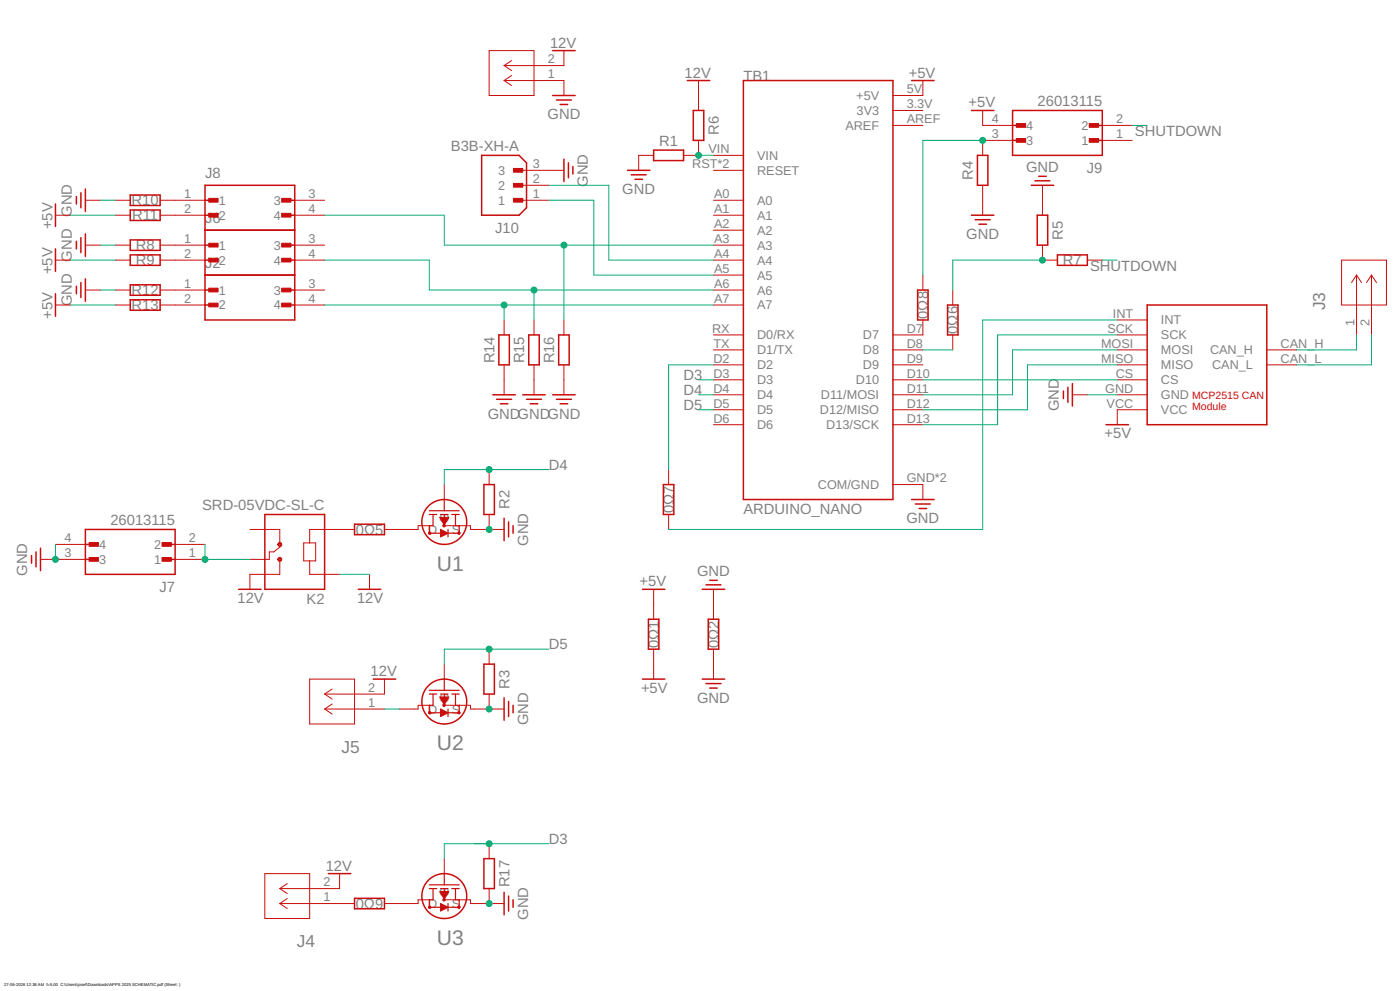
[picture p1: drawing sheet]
<svg xmlns="http://www.w3.org/2000/svg" width="1189mm" height="841mm" viewBox="0 0 1189 841" stroke-linecap="round" stroke-linejoin="round" font-family="sans-serif">
<g fill="none" stroke="#c90d0c" stroke-width=".85">
<path d="M415 43h38v38h-38zM428 56l6 4M434 51l-6 5M479 43v13h-51M428 68h51v13M428 68l6 5M434 64l-6 4M593 68v26M784 68v13h-26M758 94h26M834 94v12h26M593 119v13h-13"/>
<path d="M758 106h26M860 119h-26v13M936 106h25M936 119h25M555 132h-13v13M606 132h25M441 145h38M441 157h25M606 145h25M834 157v26M885 157v26M72 170h13"/>
<path d="M98 170h13M136 170h38M250 170h26M441 170h25M606 170h25M47 183h13M98 183h13M136 183h38M250 183h26M606 183h25M606 195h25M72 208h13"/>
<path d="M98 208h13M136 208h38M250 208h26M606 208h25M885 208v13h13M47 221h13M98 221h13M136 221h38M250 221h26M606 221h25M606 233h25M784 233v13"/>
<path d="M923 221h13M1139 221h38v38h-38zM1152 233v51M1152 233l-4 7M1152 233l4 7M1165 233v51M1165 233l-5 7M1165 233l4 7M47 259h13M72 246h13M98 259h13M98 246h13"/>
<path d="M136 259h38M136 246h38M250 259h26M250 246h26M606 259h25M606 246h25M809 246v13M428 272v12M453 272v12M479 272v12M784 272v12h-26M949 272h25"/>
<path d="M606 284h25M606 297h25M758 297h26M809 284v13M949 284h25M949 297h25M1076 297h25M428 310v25M453 310v25M479 310v25M606 310h25M758 310h26"/>
<path d="M949 310h25M1076 310h25M606 335h25M606 322h25M758 335h26M758 322h26M911 335h12M949 335h25M949 322h25M606 348h25M758 348h26M974 348h-25v12"/>
<path d="M606 360h25M758 360h26M415 399v12M568 399v12M377 411v13M758 411h26v13M415 437v12M568 437v12M212 449h26v13M301 449h-38v12M365 446h-10v3h-29M377 444v2h10"/>
<path d="M390 446h9v3h29M34 475h38M47 462h25M149 475h25M149 462h25M238 475v12h-26v13M239 463l-6 5h-4v7h-17M258 461h10v15h-10zM263 476v11h25M314 487v13M555 500v26M606 500v26"/>
<path d="M415 551v13M555 551v25M606 551v25M263 576h38v38h-38zM326 576v13h-50M377 564v12M276 589l6 4M282 597l-6 5M282 585l-6 4M365 599h-10v3h-16M377 597v2h10M390 599h9v3h29"/>
<path d="M415 589v13M276 602h50M276 602l6 4M415 716v13M377 729v12M225 741h38v39h-38zM238 754l6 4M244 750l-6 4M288 741v13h-50M415 754v13M238 767h63M238 767l6 4"/>
<path d="M244 763l-6 4M365 764h-10v3h-29M377 762v2h10M390 764h9v3h29"/>
</g>
<g fill="none" stroke="#c90d0c" stroke-width="1.3">
<path d="M469 43h19M584 68h19M631 68h127v356h-127zM774 68h19M469 81h19M473 85h12M476 89h6M589 94h9v25h-9zM825 94h19M860 94h76v38h-76zM860 119h9M860 106h9"/>
<path d="M927 119h9M927 106h9M409 132h32l6 6v38l-6 7h-32zM479 135v19M483 138v13M555 127h25v9h-25zM830 132h9v25h-9zM174 157h76v115h-76zM486 141v7M533 145h19M536 148h13M539 152h7"/>
<path d="M876 157h19M879 153h13M882 150h6M47 173v19M65 167v6M69 164v12M72 160v19M111 166h25v8h-25zM111 178h25v9h-25zM174 170h10M241 170h9M72 199v19"/>
<path d="M174 183h10M174 195h76M241 183h9M825 183h19M828 186h13M831 190h7M881 183h9v25h-9zM47 211v19M65 205v6M69 202v12M111 216h25v9h-25zM111 204h25v8h-25z"/>
<path d="M174 208h10M241 208h9M898 216h25v9h-25zM69 240v12M72 237v19M174 233h76M174 221h10M241 221h9M47 249v19M65 243v6M111 242h25v9h-25zM111 254h25v9h-25z"/>
<path d="M174 259h10M174 246h10M241 259h9M241 246h9M779 246h9v26h-9zM805 259h9v25h-9zM974 259h102v101h-102zM424 284h9v26h-9zM449 284h9v26h-9zM474 284h9v26h-9zM419 335h19M422 339h12"/>
<path d="M444 335h19M447 339h13M469 335h19M473 339h12M903 332v6M907 329v12M911 326v19M425 343h6M450 343h7M476 343h6M939 360h19M411 411h9v26h-9z"/>
<path d="M563 411h9v26h-9zM225 437h51v63h-51zM428 440v19M774 424h19M777 428h13M780 432h7M72 449h77v38h-77zM301 445h25v9h-25zM432 443v13M436 446v7M27 472v6M31 468v13"/>
<path d="M34 465v19M72 475h10M72 462h10M139 475h10M139 462h10M600 496h12M603 493h6M203 500h19M304 500h19M546 500h19M596 500h19M551 526h9v25h-9z"/>
<path d="M601 526h9v25h-9zM317 576h19M411 564h9v25h-9zM546 576h19M596 576h19M428 592v19M432 595v13M436 599v6M600 580h12M603 584h6M411 729h9v25h-9zM279 741h19"/>
<path d="M428 757v19M301 762h25v9h-25zM432 760v13M436 764v6"/>
<circle cx="377" cy="443" r="19"/>
<circle cx="377" cy="595" r="19"/>
<circle cx="377" cy="760" r="19"/>
</g>
<g fill="none" stroke="#c90d0c" stroke-width="1">
<path d="M365 433h25M365 437h6M368 437v9h-3v7h9M374 437h6M377 424v9M377 437v3M384 437h6M387 437v9h3v7h-10M380 449v7M377 576v10M365 586h25M365 589h6"/>
<path d="M368 589v10h-3v6h9M374 589h6M377 589v4M384 589h6M387 589v10h3v6h-10M380 602v6M365 751h25M365 754h6M368 754v10h-3v6h9M374 754h6M377 741v10M377 754v4"/>
<path d="M384 754h6M387 754v10h3v6h-10M380 767v6"/>
</g>
<g fill="none" stroke="#c90d0c" stroke-width="2.5">
<circle cx="365" cy="453" r=".1"/>
<circle cx="377" cy="446" r=".1"/>
<circle cx="390" cy="452" r=".1"/>
<circle cx="377" cy="599" r=".1"/>
<circle cx="365" cy="605" r=".1"/>
<circle cx="390" cy="605" r=".1"/>
<circle cx="365" cy="770" r=".1"/>
<circle cx="377" cy="764" r=".1"/>
<circle cx="390" cy="770" r=".1"/>
</g>
<g fill="#c90d0c" stroke="#c90d0c" stroke-width=".85">
<path d="M373 439h8l-4 7z" fill-rule="evenodd"/>
<path d="M374 449l7 4-7 3z" fill-rule="evenodd"/>
<path d="M373 591l8 1-4 6z" fill-rule="evenodd"/>
<path d="M374 602l7 3-7 3z" fill-rule="evenodd"/>
<path d="M236 474a1.6 1.6 0 0 1 3 0 1.6 1.6 0 0 1-1 2 1.6 1.6 0 0 1-2-1h1a.9 .9 0 0 1 1-1 .9 .9 0 0 1 0 1 .9 .9 0 0 1-1 0h-1z" fill-rule="evenodd"/>
<path d="M236 461a1.6 1.6 0 0 1 3 0 1.6 1.6 0 0 1-1 3 1.6 1.6 0 0 1-2-2h1a.9 .9 0 0 1 1-1 1 1 0 0 1 0 2 .9 .9 0 0 1-1-1h-1z" fill-rule="evenodd"/>
<path d="M373 757h8l-4 6z" fill-rule="evenodd"/>
<path d="M374 767l7 3-7 3z" fill-rule="evenodd"/>
</g>
<g fill="#c90d0c" stroke="#c90d0c" stroke-width=".85">
<path d="M138 473h7v3h-7z"/>
<path d="M138 460h7v4h-7z"/>
<path d="M76 460h8v4h-8z"/>
<path d="M76 473h8v3h-8z"/>
<path d="M177 245h8v3h-8z"/>
<path d="M177 257h8v3h-8z"/>
<path d="M239 257h8v3h-8z"/>
<path d="M239 245h8v3h-8z"/>
<path d="M177 206h8v4h-8z"/>
<path d="M177 219h8v3h-8z"/>
<path d="M239 219h8v3h-8z"/>
<path d="M239 206h8v4h-8z"/>
<path d="M177 168h8v4h-8z"/>
<path d="M177 181h8v3h-8z"/>
<path d="M239 181h8v3h-8z"/>
<path d="M239 168h8v4h-8z"/>
<path d="M925 118h8v3h-8z"/>
<path d="M925 105h8v3h-8z"/>
<path d="M863 105h8v3h-8z"/>
<path d="M863 118h8v3h-8z"/>
<path d="M436 168h8v4h-8z"/>
<path d="M436 156h8v3h-8z"/>
<path d="M436 143h8v3h-8z"/>
</g>
<g fill="none" stroke="#0dab76" stroke-width=".85">
<path d="M834 119h-50v114M961 106h13M593 132h13M466 157h51v64h89M85 170h13M466 170h38v63h102M60 183h38M276 183h101v25h229M85 208h13M479 208v64M60 221h38M276 221h89v25h241"/>
<path d="M885 221h-76v25M936 221h13M60 259h38M85 246h13M276 259h330M428 259v13M453 246v26M949 272h-115v177h-266M784 297h25M949 297h-89v38h-76M949 284h-102v76h-63M1152 284v13h-51"/>
<path d="M1165 284v26h-64M606 310h-38v89M949 310h-76v38h-89M593 335h13M593 322h13M784 322h165M923 335h26M593 348h13M466 399h-89v12M47 462v13M174 462v13h38M288 487h26"/>
<path d="M466 551h-89v13M326 602h13M466 716h-89v13"/>
</g>
<g fill="#0dab76" stroke="#0dab76" stroke-width=".85">
<circle cx="47" cy="475" r="2.5"/>
<circle cx="415" cy="602" r="2.5"/>
<circle cx="415" cy="767" r="2.5"/>
<circle cx="415" cy="449" r="2.5"/>
<circle cx="593" cy="132" r="2.5"/>
<circle cx="174" cy="475" r="2.5"/>
<circle cx="885" cy="221" r="2.5"/>
<circle cx="428" cy="259" r="2.5"/>
<circle cx="453" cy="246" r="2.5"/>
<circle cx="479" cy="208" r="2.5"/>
<circle cx="834" cy="119" r="2.5"/>
<circle cx="415" cy="716" r="2.5"/>
<circle cx="415" cy="399" r="2.5"/>
<circle cx="415" cy="551" r="2.5"/>
</g>
<g font-size="17.9" fill="#808080">
<text x="371" y="484">U1</text>
<text x="371" y="637">U2</text>
<text x="371" y="802">U3</text>
</g>
<g font-size="14.7" fill="#808080">
<text x="1125" y="263" transform="rotate(-90 1125 263)">J3</text>
<text x="290" y="639">J5</text>
<text x="252" y="804">J4</text>
</g>
<g font-size="12.6" fill="#808080">
<text x="467" y="40">12V</text>
<text x="581" y="66">12V</text>
<text x="772" y="66">+5V</text>
<text x="631" y="68">TB1</text>
<text x="881" y="90">26013115</text>
<text x="822" y="91">+5V</text>
<text x="465" y="101">GND</text>
<text x="610" y="114" transform="rotate(-90 610 114)">R6</text>
<text x="964" y="115">SHUTDOWN</text>
<text x="560" y="124">R1</text>
<text x="383" y="128">B3B-XH-A</text>
<text x="871" y="146">GND</text>
<text x="923" y="147">J9</text>
<text x="174" y="151">J8</text>
<text x="826" y="153" transform="rotate(-90 826 153)">R4</text>
<text x="499" y="158" transform="rotate(-90 499 158)">GND</text>
<text x="528" y="165">GND</text>
<text x="112" y="174">R10</text>
<text x="61" y="184" transform="rotate(-90 61 184)">GND</text>
<text x="112" y="187">R11</text>
<text x="174" y="189">J6</text>
<text x="45" y="195" transform="rotate(-90 45 195)">+5V</text>
<text x="421" y="198">J10</text>
<text x="821" y="203">GND</text>
<text x="902" y="203" transform="rotate(-90 902 203)">R5</text>
<text x="115" y="212">R8</text>
<text x="61" y="222" transform="rotate(-90 61 222)">GND</text>
<text x="115" y="225">R9</text>
<text x="174" y="227">J2</text>
<text x="903" y="225">R7</text>
<text x="45" y="233" transform="rotate(-90 45 233)">+5V</text>
<text x="926" y="230">SHUTDOWN</text>
<text x="112" y="251">R12</text>
<text x="61" y="260" transform="rotate(-90 61 260)">GND</text>
<text x="112" y="263">R13</text>
<text x="45" y="271" transform="rotate(-90 45 271)">+5V</text>
<text x="788" y="271" transform="rotate(-90 788 271)">0Ω8</text>
<text x="814" y="283" transform="rotate(-90 814 283)">0Ω6</text>
<text x="420" y="308" transform="rotate(-90 420 308)">R14</text>
<text x="445" y="308" transform="rotate(-90 445 308)">R15</text>
<text x="471" y="308" transform="rotate(-90 471 308)">R16</text>
<text x="580" y="322">D3</text>
<text x="580" y="335">D4</text>
<text x="580" y="348">D5</text>
<text x="899" y="349" transform="rotate(-90 899 349)">GND</text>
<text x="414" y="355">GNDGNDGND</text>
<text x="938" y="372">+5V</text>
<text x="466" y="399">D4</text>
<text x="433" y="432" transform="rotate(-90 433 432)">R2</text>
<text x="172" y="433">SRD-05VDC-SL-C</text>
<text x="572" y="436" transform="rotate(-90 572 436)">0Ω7</text>
<text x="631" y="437">ARDUINO_NANO</text>
<text x="94" y="446">26013115</text>
<text x="770" y="444">GND</text>
<text x="302" y="454">0Ω5</text>
<text x="448" y="463" transform="rotate(-90 448 463)">GND</text>
<text x="23" y="489" transform="rotate(-90 23 489)">GND</text>
<text x="592" y="489">GND</text>
<text x="543" y="498">+5V</text>
<text x="135" y="503">J7</text>
<text x="202" y="512">12V</text>
<text x="260" y="513">K2</text>
<text x="303" y="512">12V</text>
<text x="466" y="551">D5</text>
<text x="560" y="550" transform="rotate(-90 560 550)">0Ω1</text>
<text x="610" y="550" transform="rotate(-90 610 550)">0Ω2</text>
<text x="315" y="574">12V</text>
<text x="433" y="584" transform="rotate(-90 433 584)">R3</text>
<text x="544" y="588">+5V</text>
<text x="592" y="597">GND</text>
<text x="448" y="616" transform="rotate(-90 448 616)">GND</text>
<text x="466" y="716">D3</text>
<text x="277" y="739">12V</text>
<text x="433" y="753" transform="rotate(-90 433 753)">R17</text>
<text x="302" y="771">0Ω9</text>
<text x="448" y="781" transform="rotate(-90 448 781)">GND</text>
</g>
<g font-size="10.8" fill="#808080">
<text x="465" y="54">2</text>
<text x="465" y="67">1</text>
<text x="770" y="79">5V</text>
<text x="727" y="85">+5V</text>
<text x="770" y="92">3.3V</text>
<text x="727" y="98">3V3</text>
<text x="770" y="105">AREF</text>
<text x="842" y="105">4</text>
<text x="948" y="105">2</text>
<text x="718" y="110">AREF</text>
<text x="872" y="110">4</text>
<text x="918" y="110">2</text>
<text x="842" y="117">3</text>
<text x="948" y="117">1</text>
<text x="872" y="123">3</text>
<text x="918" y="123">1</text>
<text x="602" y="130">VIN</text>
<text x="643" y="136">VIN</text>
<text x="452" y="143">3</text>
<text x="588" y="143">RST*2</text>
<text x="423" y="148">3</text>
<text x="643" y="148">RESET</text>
<text x="452" y="155">2</text>
<text x="423" y="161">2</text>
<text x="156" y="168">1</text>
<text x="186" y="174">1</text>
<text x="233" y="174">3</text>
<text x="262" y="168">3</text>
<text x="423" y="174">1</text>
<text x="452" y="168">1</text>
<text x="606" y="168">A0</text>
<text x="643" y="174">A0</text>
<text x="156" y="181">2</text>
<text x="262" y="181">4</text>
<text x="606" y="181">A1</text>
<text x="186" y="186">2</text>
<text x="233" y="186">4</text>
<text x="643" y="186">A1</text>
<text x="606" y="194">A2</text>
<text x="643" y="199">A2</text>
<text x="156" y="206">1</text>
<text x="262" y="206">3</text>
<text x="606" y="206">A3</text>
<text x="186" y="212">1</text>
<text x="233" y="212">3</text>
<text x="643" y="212">A3</text>
<text x="156" y="219">2</text>
<text x="262" y="219">4</text>
<text x="606" y="219">A4</text>
<text x="186" y="225">2</text>
<text x="233" y="225">4</text>
<text x="643" y="225">A4</text>
<text x="606" y="232">A5</text>
<text x="643" y="237">A5</text>
<text x="156" y="244">1</text>
<text x="262" y="244">3</text>
<text x="606" y="244">A6</text>
<text x="186" y="250">1</text>
<text x="233" y="250">3</text>
<text x="643" y="250">A6</text>
<text x="156" y="257">2</text>
<text x="262" y="257">4</text>
<text x="606" y="257">A7</text>
<text x="186" y="263">2</text>
<text x="233" y="263">4</text>
<text x="643" y="263">A7</text>
<text x="945" y="270">INT</text>
<text x="986" y="275">INT</text>
<text x="1150" y="277" transform="rotate(-90 1150 277)">1</text>
<text x="1163" y="277" transform="rotate(-90 1163 277)">2</text>
<text x="605" y="282">RX</text>
<text x="770" y="282">D7</text>
<text x="940" y="282">SCK</text>
<text x="643" y="288">D0/RX</text>
<text x="733" y="288">D7</text>
<text x="986" y="288">SCK</text>
<text x="606" y="295">TX</text>
<text x="770" y="295">D8</text>
<text x="935" y="295">MOSI</text>
<text x="1087" y="295">CAN_H</text>
<text x="643" y="301">D1/TX</text>
<text x="733" y="301">D8</text>
<text x="986" y="301">MOSI</text>
<text x="1028" y="301">CAN_H</text>
<text x="606" y="308">D2</text>
<text x="770" y="308">D9</text>
<text x="935" y="308">MISO</text>
<text x="1087" y="308">CAN_L</text>
<text x="643" y="313">D2</text>
<text x="733" y="313">D9</text>
<text x="986" y="313">MISO</text>
<text x="1029" y="313">CAN_L</text>
<text x="606" y="321">D3</text>
<text x="770" y="321">D10</text>
<text x="948" y="321">CS</text>
<text x="643" y="326">D3</text>
<text x="727" y="326">D10</text>
<text x="986" y="326">CS</text>
<text x="606" y="333">D4</text>
<text x="770" y="333">D11</text>
<text x="939" y="333">GND</text>
<text x="643" y="339">D4</text>
<text x="697" y="339">D11/MOSI</text>
<text x="986" y="339">GND</text>
<text x="606" y="346">D5</text>
<text x="770" y="346">D12</text>
<text x="940" y="346">VCC</text>
<text x="643" y="352">D5</text>
<text x="696" y="352">D12/MISO</text>
<text x="986" y="352">VCC</text>
<text x="606" y="359">D6</text>
<text x="770" y="359">D13</text>
<text x="643" y="364">D6</text>
<text x="702" y="364">D13/SCK</text>
<text x="770" y="409">GND*2</text>
<text x="694" y="415">COM/GND</text>
<text x="381" y="444" transform="rotate(-90 381 444)">G</text>
<text x="364" y="453">D</text>
<text x="384" y="453">S</text>
<text x="55" y="460">4</text>
<text x="160" y="460">2</text>
<text x="84" y="466">4</text>
<text x="131" y="466">2</text>
<text x="55" y="473">3</text>
<text x="160" y="473">1</text>
<text x="84" y="479">3</text>
<text x="131" y="479">1</text>
<text x="313" y="587">2</text>
<text x="313" y="600">1</text>
<text x="381" y="596" transform="rotate(-90 381 596)">G</text>
<text x="364" y="606">D</text>
<text x="384" y="606">S</text>
<text x="275" y="752">2</text>
<text x="381" y="761" transform="rotate(-90 381 761)">G</text>
<text x="275" y="765">1</text>
<text x="364" y="771">D</text>
<text x="384" y="771">S</text>
</g>
<g font-size="9" fill="#c90d0c">
<text x="1012" y="338">MCP2515 CAN</text>
<text x="1012" y="348">Module</text>
</g>
<g font-size="3.5">
<text x="3" y="837">27-06-2026</text>
<text x="23" y="837">12:38 AM f=5.00 C:\Users\josef\Downloads\APPS 2025 SCHEMATIC.pdf (Sheet: )</text>
</g>
</svg>
